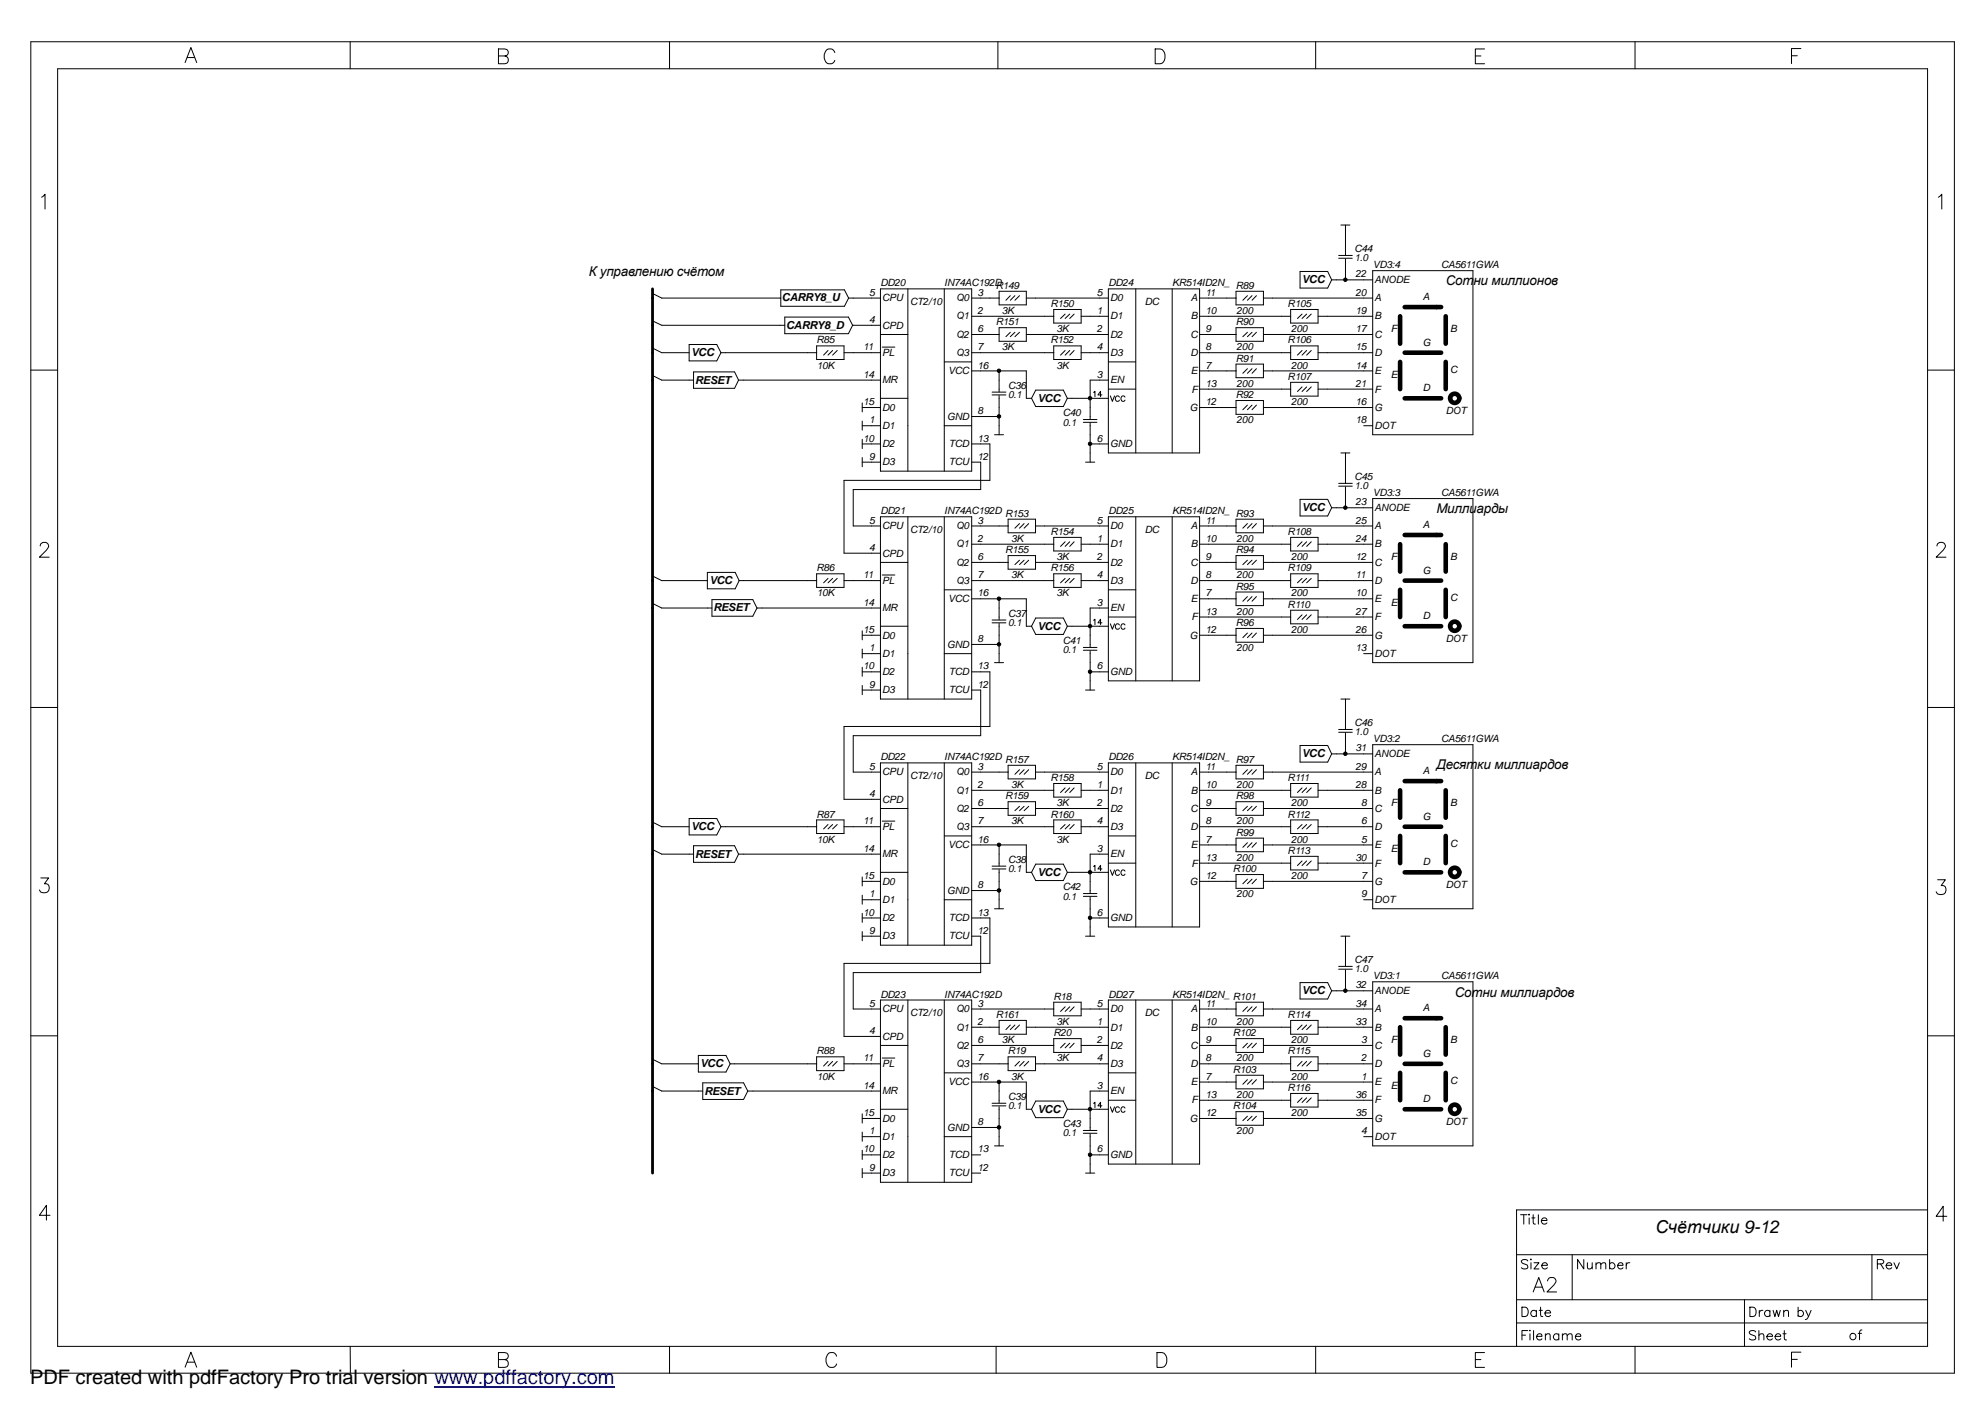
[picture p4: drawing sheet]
<svg xmlns="http://www.w3.org/2000/svg" width="420mm" height="297mm" viewBox="0 0 420 297" stroke-linecap="round" stroke-linejoin="round" font-family="sans-serif">
<g fill="none" stroke="#000" stroke-width=".21">
<path d="M6.5 8.8h407v281.7h-407zM12.2 14.5h395.6v270.3h-395.6zM39.2 13.2l1.2-3.1 1.2 3.1M39.6 12.2h1.5M74.1 8.8v5.7M105.5 10.4l1.7 .1a.75 .75 0 0 1 .3 .8 .75 .75 0 0 1-.7 .5 .83 .83 0 0 1 .7 .9 .83 .83 0 0 1-.7 .8h-1.3zM105.5 11.8h1.3M141.6 8.8v5.7M176.6 11.1l-.1-.3a1.09 1.09 0 0 0-1.5-.3 1.85 1.85 0 0 0 .3 3l.9-.1 .4-.6M211.1 8.8v5.7M244.4 10.4h1a1.69 1.69 0 0 1 1.1 1.5 1.69 1.69 0 0 1-1.1 1.6h-1zM278.3 8.8v5.7"/>
<path d="M312.1 11.8h1.2M314.1 10.4h-2v3.1h2M345.9 8.8v5.7M379 11.8h1.2M381 10.3h-2v3.1M8.8 41.7l.7-.6v3.1M275 57.4h5.9l.8 1.8-.8 1.7h-5.9zM281.7 59.2h8.7M283.2 54h2.9M283.2 54.6h2.9M283.7 47.6h1.9M284.6 47.6v6.4"/>
<path d="M284.6 54.8v4.4M290.4 57.3h21.2v34.7h-21.2zM410.1 41.7l.7-.6v3.1M6.5 78.3h5.7M138 79.4l2 1h6.7M138 73.6l2 1h5.8M138 67.9l2 .9h26M138 62.1l2 1h25.2M145.8 72.9h5.8l.9 1.7-.9 1.8h-5.8zM146.7 78.7h8.7l.9 1.7-.9 1.8h-8.7zM152.5 74.6h20.3M165.2 61.3h13.4l.9 1.8-.9 1.7h-13.4z"/>
<path d="M166 67.1h13.5l.9 1.7-.9 1.8h-13.5zM172.8 73.2h5.8v2.9h-5.8zM175.2 74.2l-1 .9M176.1 74.2l-.9 .9M177.1 74.2l-1 .9M178.6 74.6h7.7M179.5 63.1h6.8M180.4 68.8h5.9M186.3 70.8h5.8M186.3 61.1h19.3v38.6h-19.3zM186.6 73.4h2.7M192.1 61.1v38.6"/>
<path d="M199.8 61.1v38.6M199.8 76.6h5.8M205.6 78.5h11.5v5.8h1.1M205.6 70.8h5.8M205.6 66.9h17.3M205.6 74.6h17.3M205.6 63.1h5.8M211.4 61.6h5.7v2.9h-5.7zM211.4 69.3h5.7v2.9h-5.7zM211.4 78.5v4.4M213.7 70.3l-.9 .9M213.7 62.6l-.9 .9"/>
<path d="M214.7 70.3l-1 .9M214.7 62.6l-1 .9M215.7 70.3l-1 .9M215.7 62.6l-1 .9M217.1 70.8h17.4M217.1 63.1h17.4M222.9 73.2h5.8v2.9h-5.8zM222.9 65.5h5.8v2.9h-5.8zM225.3 74.2l-.9 .9M225.3 66.4l-.9 1M226.3 74.2l-1 .9M226.3 66.4l-1 1"/>
<path d="M227.2 74.2l-.9 .9M227.2 66.4l-.9 1M228.7 66.9h5.8M228.7 74.6h5.8M234.5 61.1h19.3v34.7h-19.3zM234.5 76.6h5.8M240.3 61.1v34.7M248 61.1v34.7M253.8 78.5h7.7M253.8 70.8h7.7M253.8 66.9h19.2M253.8 74.6h19.2"/>
<path d="M253.8 63.1h7.7M261.5 69.3h5.8v2.9h-5.8zM261.5 61.6h5.8v2.9h-5.8zM261.5 77h5.8v2.9h-5.8zM263.9 70.3l-1 .9M263.9 78l-1 1M263.9 62.6l-1 .9M264.9 70.3l-1 .9M264.9 78l-1 1M264.9 62.6l-1 .9M265.8 70.3l-.9 .9M265.8 78l-.9 1"/>
<path d="M265.8 62.6l-.9 .9M267.3 78.5h23.1M267.3 70.8h23.1M267.3 63.1h23.1M273 73.2h5.8v2.9h-5.8zM273 65.5h5.8v2.9h-5.8zM275.5 74.2l-1 .9M275.5 66.4l-1 1M276.4 74.2l-.9 .9M276.4 66.4l-.9 1M277.4 74.2l-1 .9M277.4 66.4l-1 1"/>
<path d="M278.8 66.9h11.6M278.8 74.6h11.6M407.8 78.3h5.7M156.3 80.4h30M182.4 85.2v2M182.4 89.1v1.9M182.4 92.9v2M182.4 96.8v1.9M182.4 93.9h3.9M182.4 90.1h3.9M182.4 97.8h3.9M182.4 86.2h3.9"/>
<path d="M186.3 84.3h5.8M199.8 90.1h5.8M205.6 93.9h3.8v7.7h-30.8v15.4h7.7M205.6 97.8h1.9v5.8h-27v7.7h5.8M205.6 88.1h5.8M209.9 83h2.9M209.9 83.6h2.9M210.4 92h1.9M211.4 83.7v8.3M218.2 84.3l.9 1.7h5.9l.8-1.7M218.2 84.3l.9-1.8h5.9l.8 1.8M225.8 84.3h8.7"/>
<path d="M229.2 88.8h2.9M229.2 89.4h2.9M229.7 97.8h1.9M230.6 93.9h3.9M230.6 89.5v8.3M231.4 83l.2-.2v1.1M233.1 83.6h-.8l.5-.8v1.1M234.5 80.4h-3.9v8.3M234.5 82.3h5.8M234.9 83.8l.4 1.1 .5-1.1M236.8 84a.44 .44 0 0 0-.5-.2 .44 .44 0 0 0-.3 .4v.3a.44 .44 0 0 0 .3 .4 .44 .44 0 0 0 .5-.2M238 84a.44 .44 0 0 0-.5-.2 .44 .44 0 0 0-.3 .4v.3a.44 .44 0 0 0 .3 .4 .44 .44 0 0 0 .5-.2"/>
<path d="M253.8 86.2h7.7M253.8 82.3h19.2M261.5 84.7h5.8v3h-5.8zM263.9 85.7l-1 1M264.9 85.7l-1 1M265.8 85.7l-.9 1M267.3 86.2h23.1M273 80.9h5.8v2.9h-5.8zM275.5 81.9l-1 .9M276.4 81.9l-.9 .9M277.4 81.9l-1 .9M278.8 82.3h11.6"/>
<path d="M283.7 95.8h1.9M284.6 95.8v6.4M288.5 90.1h1.9M8.5 115.5a.72 .72 0 0 1 .6-.7h.6a.79 .79 0 0 1 .4 1.2l-1.8 1.9h2.1M186.3 119h5.8M186.3 109.3h19.3v38.6h-19.3zM192.1 109.3v38.6M199.8 109.3v38.6M205.6 119h7.7M205.6 111.3h7.7M205.6 115.1h17.3M213.3 109.8h5.8v2.9h-5.8z"/>
<path d="M213.3 117.5h5.8v2.9h-5.8zM215.7 118.5l-1 1M215.7 110.8l-1 .9M216.7 118.5l-1 1M216.7 110.8l-1 .9M217.6 118.5l-.9 1M217.6 110.8l-.9 .9M219.1 119h15.4M219.1 111.3h15.4M222.9 113.7h5.8v2.9h-5.8zM225.3 114.6l-.9 1M226.3 114.6l-1 1"/>
<path d="M227.2 114.6l-.9 1M228.7 115.1h5.8M234.5 109.3h19.3v34.7h-19.3zM240.3 109.3v34.7M248 109.3v34.7M253.8 119h7.7M253.8 111.3h7.7M253.8 115.1h19.2M261.5 117.5h5.8v2.9h-5.8zM261.5 109.8h5.8v2.9h-5.8zM263.9 118.5l-1 1M263.9 110.8l-1 .9"/>
<path d="M264.9 118.5l-1 1M264.9 110.8l-1 .9M265.8 118.5l-.9 1M265.8 110.8l-.9 .9M267.3 119h23.1M267.3 111.3h23.1M273 113.7h5.8v2.9h-5.8zM275 105.6h5.9l.8 1.8-.8 1.8h-5.9zM275.5 114.6l-1 1M276.4 114.6l-.9 1M277.4 114.6l-1 1M278.8 115.1h11.6"/>
<path d="M281.7 107.4h8.7M283.2 102.3h2.9M283.2 102.9h2.9M284.6 103v4.4M290.4 105.5h21.2v34.7h-21.2zM409.8 115.5a.72 .72 0 0 1 .6-.7h.6a.79 .79 0 0 1 .4 1.2l-1.8 1.9h2.1M138 127.7l2 .9h10.6M138 121.9l2 .9h9.6M149.6 121.1h5.9l.9 1.7-.9 1.8h-5.9zM150.6 126.9h8.7l.8 1.7-.8 1.8h-8.7zM156.4 122.8h16.4M160.1 128.6h26.2"/>
<path d="M172.8 121.4h5.8v2.9h-5.8zM175.2 122.4l-1 .9M176.1 122.4l-.9 .9M177.1 122.4l-1 .9M178.6 122.8h7.7M182.4 133.5v1.9M182.4 137.3v1.9M182.4 134.4h3.9M182.4 138.3h3.9M186.3 132.5h5.8M186.6 121.7h2.7M199.8 138.3h5.8"/>
<path d="M199.8 124.8h5.8M205.6 126.7h11.5v5.8h1.1M205.6 122.8h17.3M205.6 136.3h5.8M209.9 131.2h2.9M209.9 131.8h2.9M211.4 126.7v4.4M211.4 131.9v8.3M218.2 132.5l.9 1.7h5.9l.8-1.7M218.2 132.5l.9-1.7h5.9l.8 1.7M222.9 121.4h5.8v2.9h-5.8zM225.3 122.4l-.9 .9"/>
<path d="M225.8 132.5h8.7M226.3 122.4l-1 .9M227.2 122.4l-.9 .9M228.7 122.8h5.8M229.2 137h2.9M229.2 137.6h2.9M230.6 137.7v8.3M231.4 131.2l.2-.2v1.2M233.1 131.8h-.8l.5-.8v1.2M234.5 128.6h-3.9v8.3M234.5 130.5h5.8M234.5 124.8h5.8"/>
<path d="M234.9 132l.4 1.1 .5-1.1M236.8 132.2a.44 .44 0 0 0-.5-.2 .44 .44 0 0 0-.3 .4v.3a.44 .44 0 0 0 .3 .4 .44 .44 0 0 0 .5-.2M238 132.2a.44 .44 0 0 0-.5-.2 .44 .44 0 0 0-.3 .4v.3a.44 .44 0 0 0 .3 .4 .44 .44 0 0 0 .5-.2M253.8 134.4h7.7M253.8 122.8h19.2M253.8 130.5h19.2M253.8 126.7h7.7M261.5 125.3h5.8v2.8h-5.8zM261.5 133h5.8v2.9h-5.8zM263.9 126.2l-1 1M263.9 133.9l-1 1M264.9 126.2l-1 1"/>
<path d="M264.9 133.9l-1 1M265.8 126.2l-.9 1M265.8 133.9l-.9 1M267.3 134.4h23.1M267.3 126.7h23.1M273 121.4h5.8v2.9h-5.8zM273 129.1h5.8v2.9h-5.8zM275.5 122.4l-1 .9M275.5 130.1l-1 .9M276.4 122.4l-.9 .9M276.4 130.1l-.9 .9M277.4 122.4l-1 .9"/>
<path d="M277.4 130.1l-1 .9M278.8 122.8h11.6M278.8 130.5h11.6M288.5 138.3h1.9M6.5 149.7h5.7M182.4 141.2v1.9M182.4 145v2M182.4 146h3.9M182.4 142.1h3.9M205.6 146h1.9v9.6h-27v7.8h5.8M205.6 142.1h3.8v11.6h-30.8v15.4h7.7M210.4 140.2h1.9"/>
<path d="M229.7 146h1.9M230.6 142.1h3.9M275 157.7h5.9l.8 1.8-.8 1.7h-5.9zM281.7 159.5h8.7M283.2 154.3h2.9M283.2 154.9h2.9M283.7 147.9h1.9M284.6 147.9v6.4M284.6 155.1v4.4M290.4 157.6h21.2v34.7h-21.2zM407.8 149.7h5.7M138 179.7l2 1h6.7"/>
<path d="M138 173.9l2 1h5.8M145.8 173.2h5.8l.9 1.7-.9 1.7h-5.8zM146.7 178.9h8.7l.9 1.8-.9 1.7h-8.7zM152.5 174.9h20.3M172.8 173.5h5.8v2.8h-5.8zM175.2 174.4l-1 1M176.1 174.4l-.9 1M177.1 174.4l-1 1M178.6 174.9h7.7M186.3 171.1h5.8M186.3 161.4h19.3v38.6h-19.3zM186.6 173.7h2.7"/>
<path d="M192.1 161.4v38.6M199.8 161.4v38.6M199.8 176.9h5.8M205.6 178.8h11.5v5.8h1.1M205.6 174.9h17.3M205.6 171.1h7.7M205.6 163.4h7.7M205.6 167.2h17.3M211.4 178.8v4.4M213.3 161.9h5.8v2.9h-5.8zM213.3 169.6h5.8v2.9h-5.8zM215.7 162.8l-1 1"/>
<path d="M215.7 170.6l-1 .9M216.7 162.8l-1 1M216.7 170.6l-1 .9M217.6 162.8l-.9 1M217.6 170.6l-.9 .9M219.1 171.1h15.4M219.1 163.4h15.4M222.9 173.5h5.8v2.8h-5.8zM222.9 165.8h5.8v2.8h-5.8zM225.3 166.7l-.9 1M225.3 174.4l-.9 1M226.3 166.7l-1 1"/>
<path d="M226.3 174.4l-1 1M227.2 166.7l-.9 1M227.2 174.4l-.9 1M228.7 174.9h5.8M228.7 167.2h5.8M234.5 161.4h19.3v34.7h-19.3zM234.5 176.9h5.8M240.3 161.4v34.7M248 161.4v34.7M253.8 174.9h19.2M253.8 171.1h7.7M253.8 163.4h7.7"/>
<path d="M253.8 178.8h7.7M253.8 167.2h19.2M261.5 161.9h5.8v2.9h-5.8zM261.5 169.6h5.8v2.9h-5.8zM261.5 177.3h5.8v2.9h-5.8zM263.9 162.8l-1 1M263.9 170.6l-1 .9M263.9 178.3l-1 1M264.9 162.8l-1 1M264.9 170.6l-1 .9M264.9 178.3l-1 1M265.8 162.8l-.9 1"/>
<path d="M265.8 170.6l-.9 .9M265.8 178.3l-.9 1M267.3 171.1h23.1M267.3 163.4h23.1M267.3 178.8h23.1M273 173.5h5.8v2.8h-5.8zM273 165.8h5.8v2.8h-5.8zM275.5 166.7l-1 1M275.5 174.4l-1 1M276.4 166.7l-.9 1M276.4 174.4l-.9 1M277.4 166.7l-1 1"/>
<path d="M277.4 174.4l-1 1M278.8 174.9h11.6M278.8 167.2h11.6M8.6 185.7h1.7l-.9 1.3a.99 .99 0 0 1 1 1.1 .99 .99 0 0 1-1.3 .8l-.5-.1-.3-.5M156.3 180.7h30M182.4 185.5v1.9M182.4 189.4v1.9M182.4 193.2v1.9M182.4 197.1v1.9M182.4 198.1h3.9M182.4 194.2h3.9M182.4 186.5h3.9"/>
<path d="M182.4 190.4h3.9M186.3 184.6h5.8M199.8 190.4h5.8M205.6 198.1h1.9v7.7h-27v7.7h5.8M205.6 194.2h3.8v9.6h-30.8v15.5h7.7M205.6 188.4h5.8M209.9 183.2h2.9M209.9 183.8h2.9M210.4 192.3h1.9M211.4 184v8.3M218.2 184.6l.9 1.7h5.9l.8-1.7M218.2 184.6l.9-1.8h5.9l.8 1.8"/>
<path d="M225.8 184.6h8.7M229.2 189h2.9M229.2 189.6h2.9M229.7 198.1h1.9M230.6 194.2h3.9M230.6 189.8v8.3M231.4 183.3l.2-.2v1.1M233.1 183.8h-.8l.5-.7v1.1M234.5 180.7h-3.9v8.3M234.5 182.6h5.8M234.9 184.1l.4 1.1 .5-1.1M236.8 184.3a.44 .44 0 0 0-.5-.3 .44 .44 0 0 0-.3 .5v.3a.44 .44 0 0 0 .3 .4 .44 .44 0 0 0 .5-.3"/>
<path d="M238 184.3a.44 .44 0 0 0-.5-.3 .44 .44 0 0 0-.3 .5v.3a.44 .44 0 0 0 .3 .4 .44 .44 0 0 0 .5-.3M253.8 186.5h7.7M253.8 182.6h19.2M261.5 185h5.8v2.9h-5.8zM263.9 186l-1 1M264.9 186l-1 1M265.8 186l-.9 1M267.3 186.5h23.1M273 181.2h5.8v2.9h-5.8zM275.5 182.1l-1 1M276.4 182.1l-.9 1M277.4 182.1l-1 1"/>
<path d="M278.8 182.6h11.6M283.7 198.1h1.9M284.6 198.1v6.3M288.5 190.4h1.9M409.9 186.1h1.7l-.9 1.3a.99 .99 0 0 1 1 1.1 .99 .99 0 0 1-1.3 .8l-.5-.2-.3-.4M6.5 219.1h5.7M186.3 211.6h19.3v38.5h-19.3zM192.1 211.6v38.5M199.8 211.6v38.5M205.6 217.3h5.8M205.6 213.5h17.3M211.4 215.9h5.7v2.9h-5.7z"/>
<path d="M213.7 216.9l-.9 .9M214.7 216.9l-1 .9M215.7 216.9l-1 .9M217.1 217.3h17.4M222.9 212h5.8v2.9h-5.8zM222.9 219.7h5.8v3h-5.8zM225.3 213l-.9 1M226.3 213l-1 1M227.2 213l-.9 1M228.7 213.5h5.8M234.5 211.6h19.3v34.7h-19.3zM240.3 211.6v34.7"/>
<path d="M248 211.6v34.7M253.8 217.3h19.2M253.8 213.5h7.7M261.5 212h5.8v2.9h-5.8zM261.5 219.7h5.8v3h-5.8zM263.9 213l-1 1M264.9 213l-1 1M265.8 213l-.9 1M267.3 213.5h23.1M273 215.9h5.8v2.9h-5.8zM275 207.9h5.9l.8 1.7-.8 1.8h-5.9zM275.5 216.9l-1 .9"/>
<path d="M276.4 216.9l-.9 .9M277.4 216.9l-1 .9M278.8 217.3h11.6M281.7 209.6h8.7M283.2 204.5h2.9M283.2 205h2.9M284.6 205.2v4.4M290.4 207.7h21.2v34.7h-21.2zM407.8 219.1h5.7M138 229.9l2 .9h8.7M138 224.1l2 1h7.7M147.7 223.3h5.9l.9 1.8-.9 1.7h-5.9z"/>
<path d="M148.7 229.1h8.6l.9 1.7-.9 1.8h-8.6zM154.5 225.1h18.3M158.2 230.8h28.1M172.8 223.6h5.8v2.9h-5.8zM175.2 224.6l-1 .9M176.1 224.6l-.9 .9M177.1 224.6l-1 .9M178.6 225.1h7.7M182.4 235.7v1.9M182.4 239.5v2M182.4 236.6h3.9M186.3 234.7h5.8"/>
<path d="M186.3 221.2h5.8M186.6 223.8h2.7M199.8 227h5.8M205.6 228.9h11.5v5.8h1.1M205.6 238.5h5.8M205.6 221.2h17.3M205.6 225.1h7.7M209.9 233.4h2.9M209.9 234h2.9M211.4 228.9v4.4M211.4 234.1v8.3M213.3 223.6h5.8v2.9h-5.8z"/>
<path d="M215.7 224.6l-1 .9M216.7 224.6l-1 .9M217.6 224.6l-.9 .9M218.2 234.7l.9 1.8h5.9l.8-1.8M218.2 234.7l.9-1.8h5.9l.8 1.8M219.1 225.1h15.4M225.3 220.7l-.9 1M225.8 234.7h8.7M226.3 220.7l-1 1M227.2 220.7l-.9 1M228.7 221.2h5.8M229.2 239.2h2.9"/>
<path d="M229.2 239.8h2.9M230.6 239.9v8.3M231.4 233.4l.2-.2v1.1M233.1 234h-.8l.5-.8v1.1M234.5 230.8h-3.9v8.3M234.5 232.8h5.8M234.5 227h5.8M234.9 234.2l.4 1.1 .5-1.1M236.8 234.4a.44 .44 0 0 0-.5-.2 .44 .44 0 0 0-.3 .4v.3a.44 .44 0 0 0 .3 .4 .44 .44 0 0 0 .5-.2M238 234.4a.44 .44 0 0 0-.5-.2 .44 .44 0 0 0-.3 .4v.3a.44 .44 0 0 0 .3 .4 .44 .44 0 0 0 .5-.2M253.8 236.6h7.7M253.8 228.9h7.7"/>
<path d="M253.8 221.2h7.7M253.8 232.8h19.2M253.8 225.1h19.2M261.5 227.5h5.8v2.9h-5.8zM261.5 235.2h5.8v2.9h-5.8zM263.9 236.2l-1 .9M263.9 220.7l-1 1M263.9 228.4l-1 1M264.9 236.2l-1 .9M264.9 220.7l-1 1M264.9 228.4l-1 1M265.8 236.2l-.9 .9"/>
<path d="M265.8 220.7l-.9 1M265.8 228.4l-.9 1M267.3 236.6h23.1M267.3 228.9h23.1M267.3 221.2h23.1M273 223.6h5.8v2.9h-5.8zM273 231.3h5.8v2.9h-5.8zM275.5 232.3l-1 .9M275.5 224.6l-1 .9M276.4 232.3l-.9 .9M276.4 224.6l-.9 .9M277.4 224.6l-1 .9"/>
<path d="M277.4 232.3l-1 .9M278.8 232.8h11.6M278.8 225.1h11.6M10.6 257.1h-2.3l1.5-2.1v3.1M182.4 244.3h3.9M182.4 243.4v1.9M182.4 247.2v2M182.4 240.5h3.9M182.4 248.2h3.9M199.8 240.5h5.8M205.6 244.3h1.9M205.6 248.2h1.9"/>
<path d="M210.4 242.4h1.9M229.7 248.2h1.9M230.6 244.3h3.9M288.5 240.5h1.9M321.7 257h1.3M322.4 257v2M323.5 256.9v.2l-.1-.1zM323.5 257.7v1.3M324.1 257.7h.6M324.4 257v1.6v.3l.4 .1M325.5 257v2M326.1 258.2h1.2a.64 .64 0 0 0-.7-.5 .64 .64 0 0 0-.6 .7 .64 .64 0 0 0 .6 .6l.7-.3"/>
<path d="M407.8 256h-87v28.8M411.9 257.3h-2.3l1.5-2.1v3.1M320.8 279.9h87M320.8 275h87M320.8 265.5h87M322 276.5h.7a1.08 1.08 0 0 1 .6 1 1.08 1.08 0 0 1-.6 1h-.7zM323.2 266.8a.77 .77 0 0 0-1.3 .1l.2 .3 .9 .4a.5 .5 0 0 1 0 .8 1.08 1.08 0 0 1-1.1-.2M323.9 266.3v.3l-.1-.1zM323.9 267.2v1.3M324.4 273.3l1.1-3 1.2 3M324.5 267.2h1.1l-1.1 1.3h1.1M324.8 272.3h1.5"/>
<path d="M325 277.5a.66 .66 0 0 0-.9-.1 .66 .66 0 0 0 0 1 .66 .66 0 0 0 .9-.1M325 277.2v1.3M325.6 277.2h.7M325.9 276.5v1.7l.1 .3h.4M326.2 267.7h1.2a.64 .64 0 0 0-.7-.5 .64 .64 0 0 0-.6 .6 .64 .64 0 0 0 .6 .7l.7-.3M326.9 277.8h1.1a.64 .64 0 0 0-.7-.5 .64 .64 0 0 0-.5 .6 .64 .64 0 0 0 .6 .6l.6-.2M327.4 271l.3-.6 .9-.1a.77 .77 0 0 1 .4 1.2l-1.7 1.8h2M332.6 265.5v9.5M335.1 266.5v2l-1.3-2v2M335.8 267.2l.1 1.2 .5 .1 .4-.4M336.8 267.2v1.3M337.7 267.5l.4-.3h.5l.1 1.3"/>
<path d="M337.7 267.2v1.3M338.7 267.5l.5-.3h.4l.1 1.3M340.5 267.4a.64 .64 0 0 1 1 0 .64 .64 0 0 1 0 .9 .64 .64 0 0 1-1-.1M340.5 266.5v2M342.2 267.7h1.2a.61 .61 0 0 0-.9-.5 .61 .61 0 0 0-.2 1 .62 .62 0 0 0 1.1 0M344 267.2v1.3M344.8 267.2a.6 .6 0 0 0-.8 .5M369.1 275v9.8M370.2 276.5a1.07 1.07 0 0 1 1.3 .6 1.07 1.07 0 0 1-.4 1.4h-.9zM372.2 277.2v1.3M373 277.2a.6 .6 0 0 0-.8 .6M374.4 277.5a.64 .64 0 0 0-.9-.1 .64 .64 0 0 0 0 1 .64 .64 0 0 0 .9-.1"/>
<path d="M374.4 277.2v1.3M375.1 277.2l.4 1.3 .4-1.3 .4 1.3 .3-1.3M377.4 277.6l.4-.4 .5 .1 .1 1.2M377.4 277.2v1.3M380.4 277.5a.64 .64 0 0 1 1-.1 .64 .64 0 0 1 0 1 .64 .64 0 0 1-1-.1M380.4 276.5v2M382 277.2l.6 1.3-.4 .6-.3 .1M383.2 277.2l-.6 1.3M396 265.5v9.5M397.2 267.4l1.1-.1 .2-.4-.2-.3-.3-.1h-.8v2M397.8 267.4l.7 1.1M399 267.7h1.2a.64 .64 0 0 0-.7-.5 .64 .64 0 0 0-.6 .6 .64 .64 0 0 0 .6 .7l.7-.3"/>
<path d="M400.7 267.2l.6 1.3 .5-1.3M39.2 289.2l1.2-3.1 1.2 3.1M39.6 288.2h1.5M74.1 284.8v5.7M105.5 286.2l1.7 .1a.75 .75 0 0 1 .3 .8 .75 .75 0 0 1-.7 .5 .83 .83 0 0 1 .7 .9 .83 .83 0 0 1-.7 .8h-1.3zM105.5 287.6h1.3M141.6 284.8v5.7M177 286.9l-.1-.3a1.09 1.09 0 0 0-1.6-.3 1.85 1.85 0 0 0 .3 3l1-.1 .4-.6M210.7 284.8v5.7M244.8 286.2h1a1.69 1.69 0 0 1 1.1 1.5 1.69 1.69 0 0 1-1.1 1.6h-1zM278.3 284.8v5.7M312.1 287.6h1.2"/>
<path d="M314.1 286.2h-2v3.1h2M322 282.5h.7M323.2 281.5h-1.2v2M323.6 281.5h.2zM323.7 282.2v1.3M324.4 281.5v2M325.1 282.7h1.1a.61 .61 0 0 0-.9-.5 .61 .61 0 0 0-.1 1 .62 .62 0 0 0 1 0M326.9 282.6l.5-.4 .5 .1 .1 1.2M326.9 282.2v1.3M329.8 282.5a.64 .64 0 0 0-1-.1 .64 .64 0 0 0 0 .9 .64 .64 0 0 0 1-.1M329.8 282.2v1.3M330.5 282.6l.5-.4 .5 .1 .1 1.2"/>
<path d="M330.5 282.2v1.3M331.6 282.6l.5-.4 .4 .1 .1 1.2M333.3 282.7h1.1a.61 .61 0 0 0-.8-.5 .61 .61 0 0 0-.2 1 .62 .62 0 0 0 1 0M345.9 284.8v5.7M371.4 281.8a.77 .77 0 0 0-1.3 .2l.2 .3 1 .3a.5 .5 0 0 1 0 .8 1.08 1.08 0 0 1-1.2-.2M372.1 282.6l.5-.4 .4 .1 .2 1.2M372.1 281.5v2M373.8 282.7h1.2a.64 .64 0 0 0-.7-.5 .64 .64 0 0 0-.6 .7 .64 .64 0 0 0 .6 .6l.7-.3M375.5 282.7h1.2a.64 .64 0 0 0-.7-.5 .64 .64 0 0 0-.5 .7 .64 .64 0 0 0 .5 .6l.7-.3M377.2 282.2h.7M377.5 281.5v1.6l.1 .3 .4 .1M379 287.6h1.2"/>
<path d="M381 286.1h-2v3.1M393.1 282.1h.7M393.9 281.4l-.4 .1-.1 .3v1.6"/>
<circle cx="392" cy="282.8" r=".68"/>
</g>
<g fill="#000" stroke="#000" stroke-width=".21">
<circle cx="284.6" cy="59.2" r=".37"/>
<circle cx="211.3" cy="78.4" r=".37"/>
<circle cx="211.3" cy="88.1" r=".37"/>
<circle cx="230.6" cy="84.2" r=".37"/>
<circle cx="230.6" cy="93.9" r=".37"/>
<circle cx="284.6" cy="107.4" r=".37"/>
<circle cx="211.3" cy="136.3" r=".37"/>
<circle cx="211.3" cy="126.7" r=".37"/>
<circle cx="230.6" cy="132.5" r=".37"/>
<circle cx="230.6" cy="142.1" r=".37"/>
<circle cx="284.6" cy="159.5" r=".37"/>
<circle cx="211.3" cy="178.7" r=".37"/>
<circle cx="211.3" cy="188.4" r=".37"/>
<circle cx="230.6" cy="184.5" r=".37"/>
<circle cx="230.6" cy="194.2" r=".37"/>
<circle cx="284.6" cy="209.6" r=".37"/>
<circle cx="211.3" cy="228.9" r=".37"/>
<circle cx="211.3" cy="238.5" r=".37"/>
<circle cx="230.6" cy="234.7" r=".37"/>
<circle cx="230.6" cy="244.3" r=".37"/>
</g>
<path d="M138 61.1v187.1" fill="none" stroke="#000" stroke-width=".59"/>
<g fill="none" stroke="#000" stroke-width=".97">
<path d="M296.2 66.9v5.8M296.2 76.6v5.7M297.2 65h7.7M297.2 74.6h7.7M305.9 66.9v5.8M305.9 76.6v5.7M297.2 84.3h7.7M296.2 115.1v5.8M297.2 113.2h7.7M305.9 115.1v5.8M296.2 124.8v5.7M297.2 132.5h7.7"/>
<path d="M297.2 122.8h7.7M305.9 124.8v5.7M296.2 167.2v5.8M296.2 176.9v5.7M297.2 165.3h7.7M297.2 174.9h7.7M305.9 167.2v5.8M305.9 176.9v5.7M297.2 184.6h7.7M296.2 217.3v5.8M297.2 215.4h7.7M305.9 217.3v5.8"/>
<path d="M296.2 227v5.8M297.2 234.7h7.7M297.2 225.1h7.7M305.9 227v5.8"/>
<circle cx="307.8" cy="84.3" r=".98"/>
<circle cx="307.8" cy="132.5" r=".98"/>
<circle cx="307.8" cy="184.6" r=".98"/>
<circle cx="307.8" cy="234.7" r=".98"/>
</g>
<path d="M91.9 293.4h38.1" fill="none" stroke="#00f" stroke-width=".3"/>
<text font-size="4.2" x="6.3" y="292.8">PDF created with pdfFactory Pro trial version www.pdffactory.com</text>
<text font-size="3.8" x="350.2" y="260.8">Счётчики 9-12</text>
<g font-size="2.8">
<text x="124.5" y="58.5">Куправлению счётом</text>
<text x="305.9" y="60.4">Сотни миллионов</text>
<text x="303.9" y="108.6">Миллиарды</text>
<text x="303.9" y="162.6">Десятки миллиардов</text>
<text x="307.8" y="210.8">Сотни миллиардов</text>
</g>
<g font-size="2.3">
<text x="275.4" y="59.9">VCC</text>
<text x="165.4" y="63.8">CARRY8_U</text>
<text x="166.3" y="69.6">CARRY8_D</text>
<text x="146.2" y="75.4">VCC</text>
<text x="147.1" y="81.1">RESET</text>
<text x="219.5" y="85">VCC</text>
<text x="275.4" y="108.1">VCC</text>
<text x="150.1" y="123.6">VCC</text>
<text x="150.9" y="129.4">RESET</text>
<text x="219.5" y="133.2">VCC</text>
<text x="275.4" y="160.2">VCC</text>
<text x="146.2" y="175.7">VCC</text>
<text x="147.1" y="181.4">RESET</text>
<text x="219.5" y="185.3">VCC</text>
<text x="275.4" y="210.4">VCC</text>
<text x="148.1" y="225.8">VCC</text>
<text x="149" y="231.6">RESET</text>
<text x="219.5" y="235.4">VCC</text>
</g>
<g font-size="2.1">
<text x="286.6" y="53.4">C44</text>
<text x="286.6" y="55.3">1.0</text>
<text x="286.8" y="58.7">22</text>
<text x="290.4" y="56.8">VD3:4</text>
<text x="290.8" y="59.9">ANODE</text>
<text x="304.9" y="56.8">CA5611GWA</text>
<text x="183.9" y="62.6">5</text>
<text x="186.3" y="60.6">DD20</text>
<text x="186.6" y="63.7">CPU</text>
<text x="192.5" y="64.5">CT2/10</text>
<text x="199.8" y="60.6">IN74AC192D</text>
<text x="202.3" y="63.7">Q0</text>
<text x="206.8" y="62.6">3</text>
<text x="210.7" y="61.1">R149</text>
<text x="222.2" y="65">R150</text>
<text x="232" y="62.6">5</text>
<text x="234.5" y="60.6">DD24</text>
<text x="234.9" y="63.7">D0</text>
<text x="242.2" y="64.5">DC</text>
<text x="248" y="60.6">KR514ID2N_ R89</text>
<text x="251.9" y="63.7">A</text>
<text x="255" y="62.6">11</text>
<text x="272.4" y="65">R105</text>
<text x="286.8" y="62.6">20</text>
<text x="290.8" y="63.7">A</text>
<text x="301" y="63.5">A</text>
<text x="183.9" y="68.3">4</text>
<text x="186.6" y="69.5">CPD</text>
<text x="202.3" y="67.6">Q1</text>
<text x="202.3" y="71.5">Q2</text>
<text x="206.8" y="66.4">2</text>
<text x="206.8" y="70.3">6</text>
<text x="210.7" y="68.8">R151</text>
<text x="212" y="66.4">3K</text>
<text x="223.5" y="70.3">3K</text>
<text x="232" y="66.4">1</text>
<text x="232" y="70.3">2</text>
<text x="234.9" y="67.6">D1</text>
<text x="234.9" y="71.5">D2</text>
<text x="251.8" y="71.5">C</text>
<text x="251.9" y="67.6">B</text>
<text x="255" y="70.3">9</text>
<text x="255" y="66.4">10</text>
<text x="261.5" y="68.8">R90</text>
<text x="261.6" y="66.4">200</text>
<text x="273.2" y="70.3">200</text>
<text x="286.8" y="66.4">19</text>
<text x="286.8" y="70.3">17</text>
<text x="290.8" y="67.6">B</text>
<text x="290.8" y="71.5">C</text>
<text x="294.3" y="70.3">F</text>
<text x="306.8" y="70.3">B</text>
<text x="172.7" y="72.7">R85</text>
<text x="172.8" y="78">10K</text>
<text x="182.6" y="74.1">11</text>
<text x="186.6" y="75.3">PL</text>
<text x="202.3" y="75.3">Q3</text>
<text x="206.8" y="74.1">7</text>
<text x="206.8" y="78">16</text>
<text x="212" y="74.1">3K</text>
<text x="222.2" y="72.7">R152</text>
<text x="223.5" y="78">3K</text>
<text x="232" y="74.1">4</text>
<text x="234.9" y="75.3">D3</text>
<text x="251.8" y="75.3">D</text>
<text x="255" y="78">7</text>
<text x="255" y="74.1">8</text>
<text x="261.5" y="76.5">R91</text>
<text x="261.6" y="74.1">200</text>
<text x="272.4" y="72.7">R106</text>
<text x="273.2" y="78">200</text>
<text x="286.8" y="74.1">15</text>
<text x="286.8" y="78">14</text>
<text x="290.8" y="75.3">D</text>
<text x="301" y="73.1">G</text>
<text x="182.6" y="79.9">14</text>
<text x="186.6" y="81.1">MR</text>
<text x="200.6" y="79.2">VCC</text>
<text x="213.3" y="82.3">C36</text>
<text x="232" y="79.9">3</text>
<text x="234.9" y="81.1">EN</text>
<text x="251.9" y="79.2">E</text>
<text x="252.1" y="83">F</text>
<text x="255" y="81.8">13</text>
<text x="261.6" y="81.8">200</text>
<text x="272.4" y="80.4">R107</text>
<text x="286.8" y="81.8">21</text>
<text x="290.8" y="79.2">E</text>
<text x="290.8" y="83">F</text>
<text x="294.3" y="79.9">E</text>
<text x="301" y="82.8">D</text>
<text x="306.8" y="78.9">C</text>
<text x="182.6" y="85.7">15</text>
<text x="183.9" y="89.6">1</text>
<text x="186.6" y="86.9">D0</text>
<text x="200.4" y="88.8">GND</text>
<text x="206.8" y="87.6">8</text>
<text x="213.3" y="84.2">0.1</text>
<text x="224.8" y="88.1">C40</text>
<text x="251.7" y="86.9">G</text>
<text x="255" y="85.7">12</text>
<text x="261.5" y="84.2">R92</text>
<text x="261.6" y="89.6">200</text>
<text x="273.2" y="85.7">200</text>
<text x="286.8" y="85.7">16</text>
<text x="286.8" y="89.6">18</text>
<text x="290.8" y="86.9">G</text>
<text x="305.9" y="87.6">DOT</text>
<text x="182.6" y="93.4">10</text>
<text x="186.6" y="90.7">D1</text>
<text x="186.6" y="94.6">D2</text>
<text x="200.7" y="94.6">TCD</text>
<text x="206.8" y="93.4">13</text>
<text x="224.8" y="90">0.1</text>
<text x="232" y="93.4">6</text>
<text x="234.9" y="94.6">GND</text>
<text x="290.8" y="90.7">DOT</text>
<text x="183.9" y="97.3">9</text>
<text x="186.6" y="98.5">D3</text>
<text x="200.7" y="98.5">TCU</text>
<text x="206.8" y="97.3">12</text>
<text x="286.6" y="101.6">C45</text>
<text x="286.6" y="103.5">1.0</text>
<text x="286.8" y="106.9">23</text>
<text x="290.4" y="105">VD3:3</text>
<text x="304.9" y="105">CA5611GWA</text>
<text x="183.9" y="110.8">5</text>
<text x="186.3" y="108.8">DD21</text>
<text x="186.6" y="112">CPU</text>
<text x="192.5" y="112.7">CT2/10</text>
<text x="199.8" y="108.8">IN74AC192D R153</text>
<text x="202.3" y="112">Q0</text>
<text x="206.8" y="110.8">3</text>
<text x="222.2" y="113.2">R154</text>
<text x="232" y="110.8">5</text>
<text x="234.5" y="108.8">DD25</text>
<text x="234.9" y="112">D0</text>
<text x="242.2" y="112.7">DC</text>
<text x="248" y="108.8">KR514ID2N_ R93</text>
<text x="251.9" y="112">A</text>
<text x="255" y="110.8">11</text>
<text x="272.4" y="113.2">R108</text>
<text x="286.8" y="110.8">25</text>
<text x="290.8" y="112">A</text>
<text x="290.8" y="108.1">ANODE</text>
<text x="301" y="111.7">A</text>
<text x="183.9" y="116.5">4</text>
<text x="186.6" y="117.8">CPD</text>
<text x="202.3" y="115.8">Q1</text>
<text x="202.3" y="119.7">Q2</text>
<text x="206.8" y="114.6">2</text>
<text x="206.8" y="118.5">6</text>
<text x="212.6" y="117">R155</text>
<text x="213.9" y="114.6">3K</text>
<text x="223.5" y="118.5">3K</text>
<text x="232" y="114.6">1</text>
<text x="232" y="118.5">2</text>
<text x="234.9" y="115.8">D1</text>
<text x="234.9" y="119.7">D2</text>
<text x="251.8" y="119.7">C</text>
<text x="251.9" y="115.8">B</text>
<text x="255" y="118.5">9</text>
<text x="255" y="114.6">10</text>
<text x="261.5" y="117">R94</text>
<text x="261.6" y="114.6">200</text>
<text x="273.2" y="118.5">200</text>
<text x="286.8" y="114.6">24</text>
<text x="286.8" y="118.5">12</text>
<text x="290.8" y="115.8">B</text>
<text x="290.8" y="119.7">C</text>
<text x="294.3" y="118.5">F</text>
<text x="306.8" y="118.5">B</text>
<text x="172.7" y="120.9">R86</text>
<text x="182.6" y="122.3">11</text>
<text x="186.6" y="123.6">PL</text>
<text x="202.3" y="123.6">Q3</text>
<text x="206.8" y="122.3">7</text>
<text x="213.9" y="122.3">3K</text>
<text x="222.2" y="120.9">R156</text>
<text x="232" y="122.3">4</text>
<text x="234.9" y="123.6">D3</text>
<text x="251.8" y="123.6">D</text>
<text x="255" y="122.3">8</text>
<text x="261.5" y="124.7">R95</text>
<text x="261.6" y="122.3">200</text>
<text x="272.4" y="120.9">R109</text>
<text x="286.8" y="122.3">11</text>
<text x="290.8" y="123.6">D</text>
<text x="301" y="121.4">G</text>
<text x="172.8" y="126.2">10K</text>
<text x="182.6" y="128.1">14</text>
<text x="186.6" y="129.3">MR</text>
<text x="200.6" y="127.4">VCC</text>
<text x="206.8" y="126.2">16</text>
<text x="213.3" y="130.5">C37</text>
<text x="223.5" y="126.2">3K</text>
<text x="232" y="128.1">3</text>
<text x="234.9" y="129.3">EN</text>
<text x="251.9" y="127.4">E</text>
<text x="252.1" y="131.3">F</text>
<text x="255" y="126.2">7</text>
<text x="255" y="130">13</text>
<text x="261.6" y="130">200</text>
<text x="272.4" y="128.6">R110</text>
<text x="273.2" y="126.2">200</text>
<text x="286.8" y="126.2">10</text>
<text x="286.8" y="130">27</text>
<text x="290.8" y="127.4">E</text>
<text x="290.8" y="131.3">F</text>
<text x="294.3" y="128.1">E</text>
<text x="301" y="131">D</text>
<text x="306.8" y="127.2">C</text>
<text x="182.6" y="133.9">15</text>
<text x="183.9" y="137.8">1</text>
<text x="186.6" y="135.1">D0</text>
<text x="200.4" y="137">GND</text>
<text x="206.8" y="135.8">8</text>
<text x="213.3" y="132.4">0.1</text>
<text x="224.8" y="136.3">C41</text>
<text x="251.7" y="135.1">G</text>
<text x="255" y="133.9">12</text>
<text x="261.5" y="132.4">R96</text>
<text x="261.6" y="137.8">200</text>
<text x="273.2" y="133.9">200</text>
<text x="286.8" y="133.9">26</text>
<text x="286.8" y="137.8">13</text>
<text x="290.8" y="135.1">G</text>
<text x="305.9" y="135.8">DOT</text>
<text x="182.6" y="141.6">10</text>
<text x="186.6" y="139">D1</text>
<text x="186.6" y="142.8">D2</text>
<text x="200.7" y="142.8">TCD</text>
<text x="206.8" y="141.6">13</text>
<text x="224.8" y="138.2">0.1</text>
<text x="232" y="141.6">6</text>
<text x="234.9" y="142.8">GND</text>
<text x="290.8" y="139">DOT</text>
<text x="183.9" y="145.5">9</text>
<text x="186.6" y="146.7">D3</text>
<text x="200.7" y="146.7">TCU</text>
<text x="206.8" y="145.5">12</text>
<text x="286.6" y="155.6">1.0</text>
<text x="286.6" y="153.7">C46</text>
<text x="186.3" y="160.9">DD22</text>
<text x="199.8" y="160.9">IN74AC192D R157</text>
<text x="234.5" y="160.9">DD26</text>
<text x="248" y="160.9">KR514ID2N_ R97</text>
<text x="286.8" y="159">31</text>
<text x="290.4" y="157">VD3:2</text>
<text x="290.8" y="160.2">ANODE</text>
<text x="304.9" y="157">CA5611GWA</text>
<text x="183.9" y="162.8">5</text>
<text x="186.6" y="164">CPU</text>
<text x="192.5" y="164.7">CT2/10</text>
<text x="202.3" y="167.9">Q1</text>
<text x="202.3" y="164">Q0</text>
<text x="206.8" y="166.7">2</text>
<text x="206.8" y="162.8">3</text>
<text x="213.9" y="166.7">3K</text>
<text x="222.2" y="165.3">R158</text>
<text x="232" y="166.7">1</text>
<text x="232" y="162.8">5</text>
<text x="234.9" y="167.9">D1</text>
<text x="234.9" y="164">D0</text>
<text x="242.2" y="164.7">DC</text>
<text x="251.9" y="167.9">B</text>
<text x="251.9" y="164">A</text>
<text x="255" y="166.7">10</text>
<text x="255" y="162.8">11</text>
<text x="261.6" y="166.7">200</text>
<text x="272.4" y="165.3">R111</text>
<text x="286.8" y="162.8">29</text>
<text x="286.8" y="166.7">28</text>
<text x="290.8" y="164">A</text>
<text x="290.8" y="167.9">B</text>
<text x="301" y="163.8">A</text>
<text x="172.7" y="173">R87</text>
<text x="183.9" y="168.6">4</text>
<text x="186.6" y="169.8">CPD</text>
<text x="202.3" y="171.7">Q2</text>
<text x="206.8" y="170.5">6</text>
<text x="212.6" y="169.1">R159</text>
<text x="222.2" y="173">R160</text>
<text x="223.5" y="170.5">3K</text>
<text x="232" y="170.5">2</text>
<text x="234.9" y="171.7">D2</text>
<text x="251.8" y="171.7">C</text>
<text x="255" y="170.5">9</text>
<text x="261.5" y="169.1">R98</text>
<text x="272.4" y="173">R112</text>
<text x="273.2" y="170.5">200</text>
<text x="288" y="170.5">8</text>
<text x="290.8" y="171.7">C</text>
<text x="294.3" y="170.5">F</text>
<text x="301" y="173.4">G</text>
<text x="306.8" y="170.5">B</text>
<text x="172.8" y="178.3">10K</text>
<text x="182.6" y="174.4">11</text>
<text x="186.6" y="175.6">PL</text>
<text x="200.6" y="179.5">VCC</text>
<text x="202.3" y="175.6">Q3</text>
<text x="206.8" y="174.4">7</text>
<text x="206.8" y="178.3">16</text>
<text x="213.9" y="174.4">3K</text>
<text x="223.5" y="178.3">3K</text>
<text x="232" y="174.4">4</text>
<text x="234.9" y="175.6">D3</text>
<text x="251.8" y="175.6">D</text>
<text x="251.9" y="179.5">E</text>
<text x="255" y="178.3">7</text>
<text x="255" y="174.4">8</text>
<text x="261.5" y="176.8">R99</text>
<text x="261.6" y="174.4">200</text>
<text x="273.2" y="178.3">200</text>
<text x="288" y="174.4">6</text>
<text x="288" y="178.3">5</text>
<text x="290.8" y="175.6">D</text>
<text x="290.8" y="179.5">E</text>
<text x="306.8" y="179.2">C</text>
<text x="182.6" y="186">15</text>
<text x="182.6" y="180.2">14</text>
<text x="186.6" y="181.4">MR</text>
<text x="213.3" y="184.5">0.1</text>
<text x="213.3" y="182.6">C38</text>
<text x="232" y="180.2">3</text>
<text x="234.9" y="181.4">EN</text>
<text x="252.1" y="183.3">F</text>
<text x="255" y="182.1">13</text>
<text x="255" y="186">12</text>
<text x="260.8" y="184.5">R100</text>
<text x="261.6" y="182.1">200</text>
<text x="272.4" y="180.7">R113</text>
<text x="273.2" y="186">200</text>
<text x="286.8" y="182.1">30</text>
<text x="288" y="186">7</text>
<text x="290.8" y="183.3">F</text>
<text x="294.3" y="180.2">E</text>
<text x="301" y="183.1">D</text>
<text x="183.9" y="189.9">1</text>
<text x="186.6" y="191">D1</text>
<text x="186.6" y="187.2">D0</text>
<text x="200.4" y="189.1">GND</text>
<text x="206.8" y="187.9">8</text>
<text x="224.8" y="188.4">C42</text>
<text x="224.8" y="190.3">0.1</text>
<text x="251.7" y="187.2">G</text>
<text x="261.6" y="189.9">200</text>
<text x="288" y="189.9">9</text>
<text x="290.8" y="187.2">G</text>
<text x="290.8" y="191">DOT</text>
<text x="305.9" y="187.9">DOT</text>
<text x="182.6" y="193.7">10</text>
<text x="183.9" y="197.6">9</text>
<text x="186.6" y="194.9">D2</text>
<text x="200.7" y="194.9">TCD</text>
<text x="206.8" y="197.6">12</text>
<text x="206.8" y="193.7">13</text>
<text x="232" y="193.7">6</text>
<text x="234.9" y="194.9">GND</text>
<text x="186.6" y="198.7">D3</text>
<text x="200.7" y="198.7">TCU</text>
<text x="286.6" y="203.8">C47</text>
<text x="286.6" y="205.7">1.0</text>
<text x="286.8" y="209.1">32</text>
<text x="290.4" y="207.2">VD3:1</text>
<text x="304.9" y="207.2">CA5611GWA</text>
<text x="183.9" y="213">5</text>
<text x="186.3" y="211.1">DD23</text>
<text x="186.6" y="214.2">CPU</text>
<text x="192.5" y="214.9">CT2/10</text>
<text x="199.8" y="211.1">IN74AC192D</text>
<text x="202.3" y="214.2">Q0</text>
<text x="206.8" y="213">3</text>
<text x="210.7" y="215.4">R161</text>
<text x="222.9" y="211.5">R18</text>
<text x="232" y="213">5</text>
<text x="234.5" y="211.1">DD27</text>
<text x="234.9" y="214.2">D0</text>
<text x="242.2" y="214.9">DC</text>
<text x="248" y="211.1">KR514ID2N_ R101</text>
<text x="251.9" y="214.2">A</text>
<text x="255" y="213">11</text>
<text x="272.4" y="215.4">R114</text>
<text x="286.8" y="213">34</text>
<text x="290.8" y="214.2">A</text>
<text x="290.8" y="210.3">ANODE</text>
<text x="301" y="213.9">A</text>
<text x="183.9" y="218.8">4</text>
<text x="186.6" y="219.9">CPD</text>
<text x="202.3" y="218">Q1</text>
<text x="202.3" y="221.9">Q2</text>
<text x="206.8" y="216.8">2</text>
<text x="206.8" y="220.7">6</text>
<text x="212" y="220.7">3K</text>
<text x="222.9" y="219.2">R20</text>
<text x="223.5" y="216.8">3K</text>
<text x="232" y="216.8">1</text>
<text x="232" y="220.7">2</text>
<text x="234.9" y="218">D1</text>
<text x="234.9" y="221.9">D2</text>
<text x="251.8" y="221.9">C</text>
<text x="251.9" y="218">B</text>
<text x="255" y="220.7">9</text>
<text x="255" y="216.8">10</text>
<text x="260.8" y="219.2">R102</text>
<text x="261.6" y="216.8">200</text>
<text x="273.2" y="220.7">200</text>
<text x="286.8" y="216.8">33</text>
<text x="288" y="220.7">3</text>
<text x="290.8" y="221.9">C</text>
<text x="290.8" y="218">B</text>
<text x="294.3" y="220.7">F</text>
<text x="306.8" y="220.7">B</text>
<text x="172.7" y="223.1">R88</text>
<text x="182.6" y="224.6">11</text>
<text x="186.6" y="225.7">PL</text>
<text x="202.3" y="225.7">Q3</text>
<text x="206.8" y="224.6">7</text>
<text x="213.2" y="223.1">R19</text>
<text x="223.5" y="224.6">3K</text>
<text x="232" y="224.6">4</text>
<text x="234.9" y="225.7">D3</text>
<text x="251.8" y="225.7">D</text>
<text x="255" y="224.6">8</text>
<text x="260.8" y="227">R103</text>
<text x="261.6" y="224.6">200</text>
<text x="272.4" y="223.1">R115</text>
<text x="288" y="224.6">2</text>
<text x="290.8" y="225.7">D</text>
<text x="301" y="223.6">G</text>
<text x="172.8" y="228.4">10K</text>
<text x="182.6" y="230.3">14</text>
<text x="186.6" y="231.5">MR</text>
<text x="200.6" y="229.6">VCC</text>
<text x="206.8" y="228.4">16</text>
<text x="213.3" y="232.7">C39</text>
<text x="213.9" y="228.4">3K</text>
<text x="232" y="230.3">3</text>
<text x="234.9" y="231.5">EN</text>
<text x="251.9" y="229.6">E</text>
<text x="252.1" y="233.5">F</text>
<text x="255" y="228.4">7</text>
<text x="255" y="232.3">13</text>
<text x="261.6" y="232.3">200</text>
<text x="272.4" y="230.8">R116</text>
<text x="273.2" y="228.4">200</text>
<text x="286.8" y="232.3">36</text>
<text x="288" y="228.4">1</text>
<text x="290.8" y="229.6">E</text>
<text x="290.8" y="233.5">F</text>
<text x="294.3" y="230.3">E</text>
<text x="301" y="233.2">D</text>
<text x="306.8" y="229.3">C</text>
<text x="182.6" y="236.1">15</text>
<text x="183.9" y="240">1</text>
<text x="186.6" y="237.3">D0</text>
<text x="200.4" y="239.3">GND</text>
<text x="206.8" y="238">8</text>
<text x="213.3" y="234.7">0.1</text>
<text x="224.8" y="238.5">C43</text>
<text x="251.7" y="237.3">G</text>
<text x="255" y="236.1">12</text>
<text x="260.8" y="234.7">R104</text>
<text x="261.6" y="240">200</text>
<text x="273.2" y="236.1">200</text>
<text x="286.8" y="236.1">35</text>
<text x="288" y="240">4</text>
<text x="290.8" y="237.3">G</text>
<text x="305.9" y="238">DOT</text>
<text x="182.6" y="243.8">10</text>
<text x="186.6" y="241.2">D1</text>
<text x="186.6" y="245.1">D2</text>
<text x="200.7" y="245.1">TCD</text>
<text x="206.8" y="243.8">13</text>
<text x="224.8" y="240.4">0.1</text>
<text x="232" y="243.8">6</text>
<text x="234.9" y="245.1">GND</text>
<text x="290.8" y="241.2">DOT</text>
<text x="183.9" y="247.7">9</text>
<text x="186.6" y="248.9">D3</text>
<text x="200.7" y="248.9">TCU</text>
<text x="206.8" y="247.7">12</text>
</g>
</svg>
